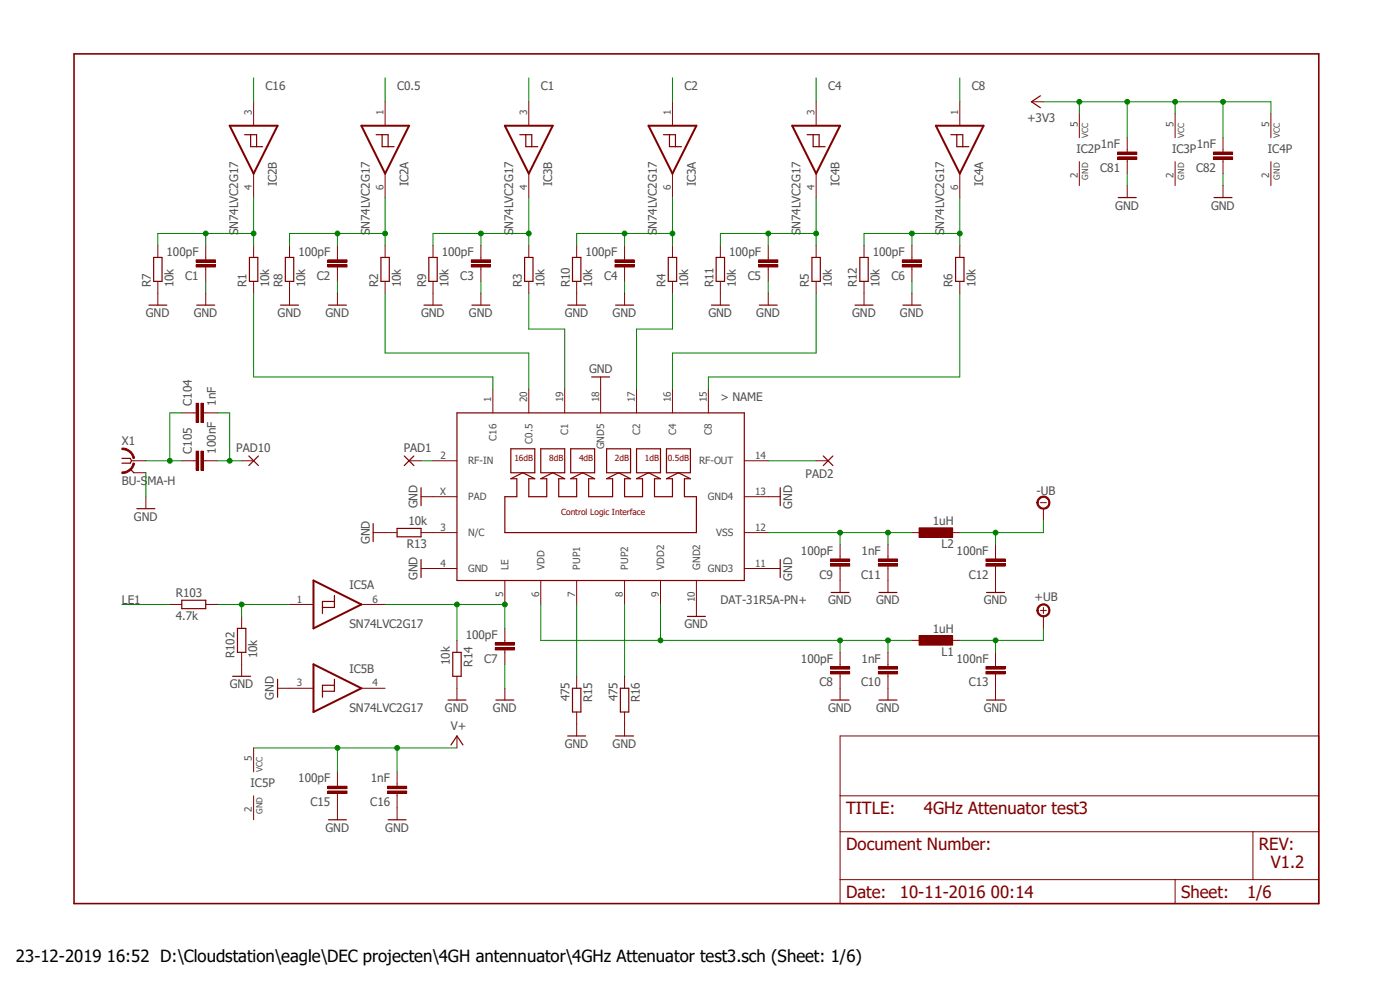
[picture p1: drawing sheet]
<svg xmlns="http://www.w3.org/2000/svg" width="297mm" height="210mm" viewBox="0 0 297 210" stroke-linecap="round" stroke-linejoin="round" font-family="sans-serif">
<path d="M15.2 11.1l265 181.1M280.2 11.1l-265 181.1" fill="none" stroke="#fff" stroke-width=".21"/>
<path d="M15.7 11.4h264.1v180.3h-264.1z" fill="none" stroke="#800000" stroke-width=".34"/>
<g fill="none" stroke="#800000" stroke-width=".21">
<path d="M43.6 54.6v.5M43.6 56.6v.5M53.8 52.1v2.5M53.8 59.7v2.5M81.7 52.1v2.5M81.7 59.7v2.5M112.2 52.1v2.5M112.2 59.7v2.5M142.7 52.1v2.5M142.7 59.7v2.5M173.1 52.1v2.5M173.1 59.7v2.5"/>
<path d="M203.6 52.1v2.5M203.6 59.7v2.5M91.9 97.7h5M104.6 82.5v5.1M112.2 82.5v5.1M119.8 82.5v5.1M127.4 82.5v5.1M135 82.5v5.1M142.7 82.5v5.1M150.3 82.5v5.1M157.9 97.7h5.1M91.9 113h5"/>
<path d="M91.9 105.4h5M157.9 113h5.1M157.9 105.4h5.1M91.9 120.6h5M107.1 123.1v5.1M114.7 123.1v5.1M122.3 123.1v5.1M132.5 123.1v5.1M140.1 123.1v5.1M147.7 123.1v5.1M157.9 120.6h5.1M178.2 156.1h101.6v35.6h-101.6z"/>
<path d="M178.2 176.4h101.6M178.2 168.8h101.6M265.8 176.4v10.2M178.2 186.6h101.6M249.3 186.6v5.1"/>
</g>
<g fill="none" stroke="#800000" stroke-width=".25">
<path d="M52.9 54.6h1.8v5.1h-1.8zM80.8 54.6h1.8v5.1h-1.8zM111.3 54.6h1.8v5.1h-1.8zM141.8 54.6h1.8v5.1h-1.8zM172.3 54.6h1.7v5.1h-1.7zM202.7 54.6h1.8v5.1h-1.8zM96.9 87.6h61v35.5h-61zM108.4 95.2h5.1v5.1h-5.1zM114.7 95.2h5.1v5.1h-5.1zM121.1 95.2h5.1v5.1h-5.1zM128.7 95.2h5.1v5.1h-5.1zM135 95.2h5.1v5.1h-5.1z"/>
<path d="M141.4 95.2h5.1v5.1h-5.1zM108.4 101.6l2.5-1.3 2.6 1.3h-1.3v3.8h3.8v-3.8h-1.3l2.6-1.3 2.5 1.3h-1.3v3.8h3.8v-3.8h-1.2l2.5-1.3 2.6 1.3h-1.3v3.8h5.1v-3.8h-1.3l2.5-1.3 2.6 1.3h-1.3v3.8h3.8v-3.8h-1.3l2.6-1.3 2.5 1.3h-1.2v3.8h3.8v-3.8h-1.3l2.5-1.3 2.6 1.3h-1.3v3.8h2.5v7.6h-40.6v-7.6h2.5v-3.8z"/>
</g>
<path d="M41.6 55.1h4.1v.5h-4.1z" fill-rule="evenodd" fill="#800000"/>
<path d="M41.6 55.1h4.1v.5h-4.1z" fill="none" stroke="#800000" stroke-width=".21"/>
<path d="M41.6 56.1h4.1v.5h-4.1z" fill-rule="evenodd" fill="#800000"/>
<path d="M41.6 56.1h4.1v.5h-4.1zM43.6 52.1v2.5M43.6 57.1v2.6M71.6 54.6v.5M71.6 56.6v.5" fill="none" stroke="#800000" stroke-width=".21"/>
<path d="M69.6 55.1h4v.5h-4z" fill-rule="evenodd" fill="#800000"/>
<path d="M69.6 55.1h4v.5h-4z" fill="none" stroke="#800000" stroke-width=".21"/>
<path d="M69.6 56.1h4v.5h-4z" fill-rule="evenodd" fill="#800000"/>
<path d="M69.6 56.1h4v.5h-4zM71.6 52.1v2.5M71.6 57.1v2.6M102 54.6v.5M102 56.6v.5" fill="none" stroke="#800000" stroke-width=".21"/>
<path d="M100 55.1h4.1v.5h-4.1z" fill-rule="evenodd" fill="#800000"/>
<path d="M100 55.1h4.1v.5h-4.1z" fill="none" stroke="#800000" stroke-width=".21"/>
<path d="M100 56.1h4.1v.5h-4.1z" fill-rule="evenodd" fill="#800000"/>
<path d="M100 56.1h4.1v.5h-4.1zM102 52.1v2.5M102 57.1v2.6M132.5 54.6v.5M132.5 56.6v.5" fill="none" stroke="#800000" stroke-width=".21"/>
<path d="M130.5 55.1h4v.5h-4z" fill-rule="evenodd" fill="#800000"/>
<path d="M130.5 55.1h4v.5h-4z" fill="none" stroke="#800000" stroke-width=".21"/>
<path d="M130.5 56.1h4v.5h-4z" fill-rule="evenodd" fill="#800000"/>
<path d="M130.5 56.1h4v.5h-4zM132.5 52.1v2.5M132.5 57.1v2.6M163 54.6v.5M163 56.6v.5" fill="none" stroke="#800000" stroke-width=".21"/>
<path d="M161 55.1h4v.5h-4z" fill-rule="evenodd" fill="#800000"/>
<path d="M161 55.1h4v.5h-4z" fill="none" stroke="#800000" stroke-width=".21"/>
<path d="M161 56.1h4v.5h-4z" fill-rule="evenodd" fill="#800000"/>
<path d="M161 56.1h4v.5h-4zM163 52.1v2.5M163 57.1v2.6M193.5 54.6v.5M193.5 56.6v.5" fill="none" stroke="#800000" stroke-width=".21"/>
<path d="M191.4 55.1h4.1v.5h-4.1z" fill-rule="evenodd" fill="#800000"/>
<path d="M191.4 55.1h4.1v.5h-4.1z" fill="none" stroke="#800000" stroke-width=".21"/>
<path d="M191.4 56.1h4.1v.5h-4.1z" fill-rule="evenodd" fill="#800000"/>
<g fill="none" stroke="#800000" stroke-width=".21">
<path d="M33.5 52.1v2.5M33.5 59.7v5M61.4 52.1v2.5M61.4 59.7v5M91.9 52.1v2.5M91.9 59.7v5M122.3 52.1v2.5M122.3 59.7v5M152.8 52.1v2.5M152.8 59.7v5M183.3 52.1v2.5M183.3 59.7v5"/>
<path d="M191.4 56.1h4.1v.5h-4.1zM193.5 52.1v2.5M193.5 57.1v2.6M43.6 62.2v2.5M71.6 62.2v2.5M102 62.2v2.5M127.4 80v2.5M132.5 62.2v2.5M163 62.2v2.5M193.5 62.2v2.5M79.2 113h5M89.3 105.4h2.6"/>
<path d="M89.3 113h2.6M163 105.4h2.5M89.3 120.6h2.6M107.1 135.8v.6M107.1 137.9v.5M163 120.6h2.5"/>
</g>
<g fill="none" stroke="#800000" stroke-width=".25">
<path d="M32.6 54.6h1.8v5.1h-1.8zM60.5 54.6h1.8v5.1h-1.8zM91 54.6h1.8v5.1h-1.8zM121.5 54.6h1.7v5.1h-1.7zM151.9 54.6h1.8v5.1h-1.8zM182.4 54.6h1.8v5.1h-1.8zM31.6 64.7h3.8M41.7 64.7h3.9M59.5 64.7h3.8M69.7 64.7h3.8M90 64.7h3.8M100.1 64.7h3.8"/>
<path d="M120.4 64.7h3.8M125.5 80h3.8M130.6 64.7h3.8M150.9 64.7h3.8M161.1 64.7h3.8M181.4 64.7h3.8M191.6 64.7h3.8M79.2 111.1v3.8M84.2 112.1h5.1v1.8h-5.1zM89.3 103.5v3.8M89.3 118.7v3.8M165.5 103.5v3.8"/>
<path d="M165.5 118.7v3.8"/>
</g>
<path d="M105.1 136.4h4v.5h-4z" fill-rule="evenodd" fill="#800000"/>
<path d="M105.1 136.4h4v.5h-4z" fill="none" stroke="#800000" stroke-width=".21"/>
<path d="M105.1 137.4h4v.5h-4z" fill-rule="evenodd" fill="#800000"/>
<g fill="none" stroke="#800000" stroke-width=".21">
<path d="M96.9 135.8v2.6M105.1 137.4h4v.5h-4zM107.1 133.3v2.5M107.1 138.4v2.5M147.7 128.2v2.6M220.7 129.5h1.3M221.4 128.9v1.2M96.9 143.5v5M107.1 146v2.5M122.3 143.5v2.5M122.3 151v5.1M132.5 143.5v2.5"/>
<path d="M132.5 151v5.1"/>
</g>
<path d="M96.1 138.4h1.7v5.1h-1.7zM145.8 130.8h3.8M95 148.5h3.8M105.2 148.5h3.8M120.4 156.1h3.8M121.5 146h1.7v5h-1.7zM130.6 156.1h3.8M131.6 146h1.8v5h-1.8z" fill="none" stroke="#800000" stroke-width=".25"/>
<path d="M220.3 128.6a1.39 1.39 0 0 1 2.2 .2 1.39 1.39 0 0 1-.8 2.1 1.39 1.39 0 0 1-1.7-1.4h.2a1.15 1.15 0 0 1 1.6-1.1 1.15 1.15 0 0 1 .4 1.8 1.15 1.15 0 0 1-1.9-.3l-.1-.4h-.2z" fill-rule="evenodd" fill="#800000"/>
<path d="M220.7 106.6h1.3M220.3 128.6a1.39 1.39 0 0 1 2.2 .2 1.39 1.39 0 0 1-.8 2.1 1.39 1.39 0 0 1-1.7-1.4h.2a1.15 1.15 0 0 1 1.6-1.1 1.15 1.15 0 0 1 .4 1.8 1.15 1.15 0 0 1-1.9-.3l-.1-.4h-.2zM221.4 130.8v2.5" fill="none" stroke="#800000" stroke-width=".21"/>
<path d="M220.3 105.7a1.39 1.39 0 0 1 2.2 .2 1.39 1.39 0 0 1-.8 2.1 1.39 1.39 0 0 1-1.7-1.4h.2a1.15 1.15 0 0 1 1.6-1.1 1.15 1.15 0 0 1 .4 1.9 1.15 1.15 0 0 1-1.9-.4l-.1-.4h-.2z" fill-rule="evenodd" fill="#800000"/>
<path d="M220.3 105.7a1.39 1.39 0 0 1 2.2 .2 1.39 1.39 0 0 1-.8 2.1 1.39 1.39 0 0 1-1.7-1.4h.2a1.15 1.15 0 0 1 1.6-1.1 1.15 1.15 0 0 1 .4 1.9 1.15 1.15 0 0 1-1.9-.4l-.1-.4h-.2zM221.4 107.9v2.5M178.2 140.9v.5M178.2 143v.5" fill="none" stroke="#800000" stroke-width=".21"/>
<path d="M176.2 141.4h4.1v.5h-4.1z" fill-rule="evenodd" fill="#800000"/>
<path d="M176.2 141.4h4.1v.5h-4.1z" fill="none" stroke="#800000" stroke-width=".21"/>
<path d="M176.2 142.5h4.1v.5h-4.1z" fill-rule="evenodd" fill="#800000"/>
<path d="M178.2 118.1v.5M178.2 120.1v.5M178.2 138.4v2.5M176.2 142.5h4.1v.5h-4.1zM178.2 143.5v2.5" fill="none" stroke="#800000" stroke-width=".21"/>
<path d="M176.2 118.6h4.1v.5h-4.1z" fill-rule="evenodd" fill="#800000"/>
<path d="M176.2 118.6h4.1v.5h-4.1z" fill="none" stroke="#800000" stroke-width=".21"/>
<path d="M176.2 119.6h4.1v.5h-4.1z" fill-rule="evenodd" fill="#800000"/>
<path d="M176.2 119.6h4.1v.5h-4.1zM178.2 115.5v2.6M178.2 120.6v5.1M178.2 146v2.5M188.4 140.9v.5M188.4 143v.5" fill="none" stroke="#800000" stroke-width=".21"/>
<path d="M176.3 125.7h3.8M176.3 148.5h3.8" fill="none" stroke="#800000" stroke-width=".25"/>
<path d="M186.4 141.4h4v.5h-4z" fill-rule="evenodd" fill="#800000"/>
<path d="M186.4 141.4h4v.5h-4z" fill="none" stroke="#800000" stroke-width=".21"/>
<path d="M186.4 142.5h4v.5h-4z" fill-rule="evenodd" fill="#800000"/>
<path d="M188.4 118.1v.5M188.4 120.1v.5M188.4 138.4v2.5M186.4 142.5h4v.5h-4zM188.4 143.5v2.5" fill="none" stroke="#800000" stroke-width=".21"/>
<path d="M186.4 118.6h4v.5h-4z" fill-rule="evenodd" fill="#800000"/>
<path d="M186.4 118.6h4v.5h-4z" fill="none" stroke="#800000" stroke-width=".21"/>
<path d="M186.4 119.6h4v.5h-4z" fill-rule="evenodd" fill="#800000"/>
<path d="M186.4 119.6h4v.5h-4zM188.4 115.5v2.6M211.2 118.1v.5M188.4 120.6v2.5M211.2 120.1v.5" fill="none" stroke="#800000" stroke-width=".21"/>
<path d="M209.2 118.6h4v.5h-4z" fill-rule="evenodd" fill="#800000"/>
<path d="M209.2 118.6h4v.5h-4z" fill="none" stroke="#800000" stroke-width=".21"/>
<path d="M209.2 119.6h4v.5h-4z" fill-rule="evenodd" fill="#800000"/>
<path d="M209.2 119.6h4v.5h-4zM211.2 115.5v2.6M211.2 120.6v2.5M211.2 140.9v.5M211.2 143v.5" fill="none" stroke="#800000" stroke-width=".21"/>
<path d="M209.2 141.4h4v.5h-4z" fill-rule="evenodd" fill="#800000"/>
<path d="M209.2 141.4h4v.5h-4z" fill="none" stroke="#800000" stroke-width=".21"/>
<path d="M209.2 142.5h4v.5h-4z" fill-rule="evenodd" fill="#800000"/>
<path d="M188.4 123.1v2.6M211.2 123.1v2.6M211.2 138.4v2.5M188.4 146v2.5M209.2 142.5h4v.5h-4zM211.2 143.5v5" fill="none" stroke="#800000" stroke-width=".21"/>
<path d="M186.5 125.7h3.8M209.3 125.7h3.8M186.5 148.5h3.8M209.3 148.5h3.8" fill="none" stroke="#800000" stroke-width=".25"/>
<path d="M195 134.8h7.1v2.1h-7.1z" fill-rule="evenodd" fill="#800000"/>
<path d="M193.5 135.8h2.5M195 134.8h7.1v2.1h-7.1zM201.1 135.8h2.5" fill="none" stroke="#800000" stroke-width=".21"/>
<path d="M195 112h7.1v2h-7.1z" fill-rule="evenodd" fill="#800000"/>
<g fill="none" stroke="#800000" stroke-width=".21">
<path d="M53.8 21.6v5.1M53.8 36.8v5.1M81.7 21.6v5.1M81.7 36.8v5.1M112.2 21.6v5.1M112.2 36.8v5.1M142.7 21.6v5.1M142.7 36.8v5.1M173.1 21.6v5.1M173.1 36.8v5.1M203.6 21.6v5.1M203.6 36.8v5.1"/>
<path d="M229 24.1v5.1M229 34.3v5.1M249.3 24.1v5.1M249.3 34.3v5.1M269.6 24.1v5.1M269.6 34.3v5.1M193.5 113h2.5M195 112h7.1v2h-7.1zM201.1 113h2.5M61.4 128.2h5.1M76.7 128.2h5M53.8 158.7v5"/>
<path d="M58.9 146h7.6M76.7 146h5M53.8 168.8v5.1M71.6 166.3v.5M71.6 168.3v.5"/>
</g>
<path d="M48.7 26.7h10.2l-5.1 10.1zM76.7 26.7h10.1l-5.1 10.1zM107.1 26.7h10.2l-5.1 10.1zM137.6 26.7h10.1l-5 10.1zM168.1 26.7h10.1l-5.1 10.1zM198.5 26.7h10.2l-5.1 10.1zM66.5 123.1l10.2 5.1-10.2 5.1zM66.5 140.9l10.2 5.1-10.2 5z" fill="none" stroke="#800000" stroke-width=".42"/>
<g fill="none" stroke="#800000" stroke-width=".25">
<path d="M51.9 28.6h2.5v2.5M53.2 28.6v2.5h2.5M79.8 28.6h2.5v2.5M81.1 28.6v2.5h2.5M110.3 28.6h2.5v2.5M111.5 28.6v2.5h2.6M140.8 28.6h2.5v2.5M142 28.6v2.5h2.6M171.2 28.6h2.6v2.5M172.5 28.6v2.5h2.5M201.7 28.6h2.6v2.5M203 28.6v2.5h2.5"/>
<path d="M71 126.3v2.6h-2.6M71 127.6h-2.6v2.5M58.9 144.1v3.8M71 144.1v2.5h-2.6M71 145.4h-2.6v2.5"/>
</g>
<path d="M69.6 166.8h4v.5h-4z" fill-rule="evenodd" fill="#800000"/>
<path d="M69.6 166.8h4v.5h-4z" fill="none" stroke="#800000" stroke-width=".21"/>
<path d="M69.6 167.8h4v.5h-4z" fill-rule="evenodd" fill="#800000"/>
<path d="M69.6 167.8h4v.5h-4zM71.6 163.7v2.6M71.6 168.8v2.6M84.2 166.3v.5M84.2 168.3v.5" fill="none" stroke="#800000" stroke-width=".21"/>
<path d="M82.2 166.8h4.1v.5h-4.1z" fill-rule="evenodd" fill="#800000"/>
<path d="M82.2 166.8h4.1v.5h-4.1z" fill="none" stroke="#800000" stroke-width=".21"/>
<path d="M82.2 167.8h4.1v.5h-4.1z" fill-rule="evenodd" fill="#800000"/>
<path d="M239.1 31.7v.6M239.1 33.8v.5M71.6 171.4v2.5M82.2 167.8h4.1v.5h-4.1zM84.2 163.7v2.6M84.2 168.8v5.1" fill="none" stroke="#800000" stroke-width=".21"/>
<path d="M69.7 173.9h3.8M82.3 173.9h3.8" fill="none" stroke="#800000" stroke-width=".25"/>
<path d="M237.1 32.3h4.1v.5h-4.1z" fill-rule="evenodd" fill="#800000"/>
<path d="M237.1 32.3h4.1v.5h-4.1z" fill="none" stroke="#800000" stroke-width=".21"/>
<path d="M237.1 33.3h4.1v.5h-4.1z" fill-rule="evenodd" fill="#800000"/>
<path d="M237.1 33.3h4.1v.5h-4.1zM239.1 29.2v2.5M239.1 34.3v2.5M259.5 31.7v.6M259.5 33.8v.5" fill="none" stroke="#800000" stroke-width=".21"/>
<path d="M257.4 32.3h4.1v.5h-4.1z" fill-rule="evenodd" fill="#800000"/>
<path d="M257.4 32.3h4.1v.5h-4.1z" fill="none" stroke="#800000" stroke-width=".21"/>
<path d="M257.4 33.3h4.1v.5h-4.1z" fill-rule="evenodd" fill="#800000"/>
<g fill="none" stroke="#800000" stroke-width=".21">
<path d="M218.8 21.6h2.6M239.1 39.4v2.5M257.4 33.3h4.1v.5h-4.1zM259.5 29.2v2.5M259.5 34.3v2.5M259.5 39.4v2.5M27.9 97.7h.5M86.8 97.7h2.5M173.1 97.7h2.6M36 128.2h2.6M43.6 128.2h2.6M51.3 130.8v2.5"/>
<path d="M51.3 138.4v5.1M96.9 156.1v2.6"/>
</g>
<g fill="none" stroke="#800000" stroke-width=".25">
<path d="M220.7 20.3l-1.9 1.3 1.9 1.3M237.2 41.9h3.8M257.6 41.9h3.8M25.9 97.2h1.7l.3 .5-.3 .6h-1.7M27.6 99.5l.8 .8M85.8 96.7l2 2.1M87.8 96.7l-2 2.1M174.7 96.7l2 2.1M176.7 96.7l-2 2.1M38.6 127.3h5v1.8h-5zM50.4 133.3h1.8v5.1h-1.8zM49.4 143.5h3.8"/>
<path d="M95.7 158l1.2-1.9 1.3 1.9"/>
</g>
<path d="M25.9 95.1a2.58 2.58 0 0 1 2.6 2.1l-.3 .1a2.35 2.35 0 0 0-2.3-1.9z" fill-rule="evenodd" fill="#800000"/>
<path d="M25.9 95.1a2.58 2.58 0 0 1 2.6 2.1l-.3 .1a2.35 2.35 0 0 0-2.3-1.9z" fill="none" stroke="#800000" stroke-width=".21"/>
<path d="M25.9 100.1a2.35 2.35 0 0 0 2.3-1.9l.3 .1a2.59 2.59 0 0 1-2.6 2.2z" fill-rule="evenodd" fill="#800000"/>
<path d="M28.4 97.7h2.5M41.1 87.6h.5M43.1 87.6h.5M25.9 100.1a2.35 2.35 0 0 0 2.3-1.9l.3 .1a2.59 2.59 0 0 1-2.6 2.2zM28.4 100.3h2.5" fill="none" stroke="#800000" stroke-width=".21"/>
<path d="M42.6 85.6h.5v4h-.5z" fill-rule="evenodd" fill="#800000"/>
<path d="M42.6 85.6h.5v4h-.5z" fill="none" stroke="#800000" stroke-width=".21"/>
<path d="M41.6 85.6h.5v4h-.5z" fill-rule="evenodd" fill="#800000"/>
<path d="M38.6 87.6h2.5M41.1 97.7h.5M41.6 85.6h.5v4h-.5zM43.1 97.7h.5M43.6 87.6h2.6" fill="none" stroke="#800000" stroke-width=".21"/>
<path d="M42.6 95.7h.5v4.1h-.5z" fill-rule="evenodd" fill="#800000"/>
<path d="M42.6 95.7h.5v4.1h-.5z" fill="none" stroke="#800000" stroke-width=".21"/>
<path d="M41.6 95.7h.5v4.1h-.5z" fill-rule="evenodd" fill="#800000"/>
<path d="M38.6 97.7h2.5M41.6 95.7h.5v4.1h-.5zM43.6 97.7h2.6M51.3 97.7h2.5M30.9 105.4v2.5" fill="none" stroke="#800000" stroke-width=".21"/>
<path d="M52.8 96.7l2 2.1M54.8 96.7l-2 2.1M29 107.9h3.9" fill="none" stroke="#800000" stroke-width=".25"/>
<g fill="none" stroke="#008000" stroke-width=".21">
<path d="M239.1 36.8v2.6M259.5 36.8v2.6M33.5 52.1v-2.6h20.3v2.6M43.6 49.5v2.6M43.6 59.7v2.5M71.6 59.7v2.5M102 59.7v2.5M132.5 59.7v2.5M163 59.7v2.5M193.5 59.7v2.5M53.8 62.2v17.8h50.8v2.5M81.7 62.2v12.7h30.5v7.6"/>
<path d="M112.2 62.2v7.6h7.6v12.7M142.7 62.2v7.6h-7.7v12.7M173.1 62.2v12.7h-30.4v7.6M203.6 62.2v17.8h-53.3v2.5M30.9 100.3v5.1M107.1 140.9v5.1"/>
</g>
<circle cx="43.6" cy="49.5" r=".51" fill="#008000"/>
<g fill="none" stroke="#008000" stroke-width=".21">
<path d="M53.8 41.9v7.6"/>
<circle cx="43.6" cy="49.5" r=".51"/>
</g>
<circle cx="53.8" cy="49.5" r=".51" fill="#008000"/>
<g fill="none" stroke="#008000" stroke-width=".21">
<path d="M61.4 52.1v-2.6h20.3v2.6M71.6 49.5v2.6"/>
<circle cx="53.8" cy="49.5" r=".51"/>
</g>
<circle cx="71.6" cy="49.5" r=".51" fill="#008000"/>
<g fill="none" stroke="#008000" stroke-width=".21">
<path d="M81.7 41.9v7.6"/>
<circle cx="71.6" cy="49.5" r=".51"/>
</g>
<circle cx="81.7" cy="49.5" r=".51" fill="#008000"/>
<g fill="none" stroke="#008000" stroke-width=".21">
<path d="M91.9 52.1v-2.6h20.3v2.6M102 49.5v2.6"/>
<circle cx="81.7" cy="49.5" r=".51"/>
</g>
<circle cx="102" cy="49.5" r=".51" fill="#008000"/>
<g fill="none" stroke="#008000" stroke-width=".21">
<path d="M112.2 41.9v7.6"/>
<circle cx="102" cy="49.5" r=".51"/>
</g>
<circle cx="112.2" cy="49.5" r=".51" fill="#008000"/>
<g fill="none" stroke="#008000" stroke-width=".21">
<path d="M122.3 52.1v-2.6h20.4v2.6M132.5 49.5v2.6"/>
<circle cx="112.2" cy="49.5" r=".51"/>
</g>
<circle cx="132.5" cy="49.5" r=".51" fill="#008000"/>
<g fill="none" stroke="#008000" stroke-width=".21">
<path d="M142.7 41.9v7.6"/>
<circle cx="132.5" cy="49.5" r=".51"/>
</g>
<circle cx="142.7" cy="49.5" r=".51" fill="#008000"/>
<g fill="none" stroke="#008000" stroke-width=".21">
<path d="M152.8 52.1v-2.6h20.3v2.6M163 49.5v2.6"/>
<circle cx="142.7" cy="49.5" r=".51"/>
</g>
<circle cx="163" cy="49.5" r=".51" fill="#008000"/>
<g fill="none" stroke="#008000" stroke-width=".21">
<path d="M173.1 41.9v7.6"/>
<circle cx="163" cy="49.5" r=".51"/>
</g>
<circle cx="173.1" cy="49.5" r=".51" fill="#008000"/>
<g fill="none" stroke="#008000" stroke-width=".21">
<path d="M183.3 52.1v-2.6h20.3v2.6M193.5 49.5v2.6"/>
<circle cx="173.1" cy="49.5" r=".51"/>
</g>
<circle cx="193.5" cy="49.5" r=".51" fill="#008000"/>
<g fill="none" stroke="#008000" stroke-width=".21">
<path d="M203.6 41.9v7.6"/>
<circle cx="193.5" cy="49.5" r=".51"/>
</g>
<circle cx="203.6" cy="49.5" r=".51" fill="#008000"/>
<g fill="none" stroke="#008000" stroke-width=".21">
<path d="M163 113h30.5M178.2 113v2.5M188.4 113v2.5M122.3 128.2v15.3M132.5 128.2v15.3"/>
<circle cx="203.6" cy="49.5" r=".51"/>
</g>
<circle cx="188.4" cy="113" r=".51" fill="#008000"/>
<circle cx="188.4" cy="113" r=".51" fill="none" stroke="#008000" stroke-width=".21"/>
<circle cx="178.2" cy="113" r=".51" fill="#008000"/>
<g fill="none" stroke="#008000" stroke-width=".21">
<path d="M53.8 16.5v5.1M81.7 16.5v5.1M112.2 16.5v5.1M142.7 16.5v5.1M173.1 16.5v5.1M203.6 16.5v5.1M81.7 128.2h25.4v5.1M96.9 128.2v7.6"/>
<circle cx="178.2" cy="113" r=".51"/>
</g>
<circle cx="96.9" cy="128.2" r=".51" fill="#008000"/>
<circle cx="96.9" cy="128.2" r=".51" fill="none" stroke="#008000" stroke-width=".21"/>
<circle cx="107.1" cy="128.2" r=".51" fill="#008000"/>
<g fill="none" stroke="#008000" stroke-width=".21">
<path d="M89.3 97.7h2.6M163 97.7h10.1M46.2 128.2h15.2M51.3 128.2v2.6"/>
<circle cx="107.1" cy="128.2" r=".51"/>
</g>
<circle cx="51.3" cy="128.2" r=".51" fill="#008000"/>
<g fill="none" stroke="#008000" stroke-width=".21">
<path d="M221.4 21.6h48.2v2.5M229 21.6v2.5M239.1 21.6v7.6M249.3 21.6v2.5M259.5 21.6v7.6"/>
<circle cx="51.3" cy="128.2" r=".51"/>
</g>
<circle cx="229" cy="21.6" r=".51" fill="#008000"/>
<circle cx="229" cy="21.6" r=".51" fill="none" stroke="#008000" stroke-width=".21"/>
<circle cx="239.1" cy="21.6" r=".51" fill="#008000"/>
<circle cx="239.1" cy="21.6" r=".51" fill="none" stroke="#008000" stroke-width=".21"/>
<circle cx="249.3" cy="21.6" r=".51" fill="#008000"/>
<circle cx="249.3" cy="21.6" r=".51" fill="none" stroke="#008000" stroke-width=".21"/>
<circle cx="259.5" cy="21.6" r=".51" fill="#008000"/>
<g fill="none" stroke="#008000" stroke-width=".21">
<path d="M114.7 128.2v7.6M140.1 128.2v7.6h53.4M178.2 135.8v2.6M188.4 135.8v2.6"/>
<circle cx="259.5" cy="21.6" r=".51"/>
</g>
<circle cx="178.2" cy="135.8" r=".51" fill="#008000"/>
<circle cx="178.2" cy="135.8" r=".51" fill="none" stroke="#008000" stroke-width=".21"/>
<circle cx="188.4" cy="135.8" r=".51" fill="#008000"/>
<g fill="none" stroke="#008000" stroke-width=".21">
<path d="M114.7 135.8h25.4"/>
<circle cx="188.4" cy="135.8" r=".51"/>
</g>
<circle cx="140.1" cy="135.8" r=".51" fill="#008000"/>
<g fill="none" stroke="#008000" stroke-width=".21">
<path d="M53.8 158.7h30.4v5M71.6 158.7v5"/>
<circle cx="140.1" cy="135.8" r=".51"/>
</g>
<circle cx="71.6" cy="158.7" r=".51" fill="#008000"/>
<g fill="none" stroke="#008000" stroke-width=".21">
<path d="M84.2 158.7h12.7"/>
<circle cx="71.6" cy="158.7" r=".51"/>
</g>
<circle cx="84.2" cy="158.7" r=".51" fill="#008000"/>
<g fill="none" stroke="#008000" stroke-width=".21">
<path d="M211.2 135.8v2.6M221.4 133.3v2.5h-17.8"/>
<circle cx="84.2" cy="158.7" r=".51"/>
</g>
<circle cx="211.2" cy="135.8" r=".51" fill="#008000"/>
<g fill="none" stroke="#008000" stroke-width=".21">
<path d="M211.2 113v2.5M221.4 110.4v2.6h-17.8"/>
<circle cx="211.2" cy="135.8" r=".51"/>
</g>
<circle cx="211.2" cy="113" r=".51" fill="#008000"/>
<g fill="none" stroke="#008000" stroke-width=".21">
<path d="M30.9 97.7h7.7M38.6 87.6h-2.6v10.1"/>
<circle cx="211.2" cy="113" r=".51"/>
</g>
<circle cx="36" cy="97.7" r=".51" fill="#008000"/>
<g fill="none" stroke="#008000" stroke-width=".21">
<path d="M46.2 97.7h5.1M46.2 87.6h2.5v10.1"/>
<circle cx="36" cy="97.7" r=".51"/>
</g>
<circle cx="48.7" cy="97.7" r=".51" fill="#008000"/>
<g fill="none" stroke="#008000" stroke-width=".21">
<path d="M25.9 128.2h10.1"/>
<circle cx="48.7" cy="97.7" r=".51"/>
</g>
<g font-size="3.6" fill="#800000">
<text x="179.5" y="172.6">TITLE:</text>
<text x="196" y="172.6">4GHz Attenuator test3</text>
<text x="179.5" y="180.3">Document Number:</text>
<text x="267.1" y="180.3">REV:</text>
<text x="269.6" y="184.1">V1.2</text>
<text x="179.5" y="190.4">Date:</text>
<text x="190.9" y="190.4">10-11-2016 00:14</text>
<text x="250.6" y="190.4">Sheet:</text>
<text x="264.6" y="190.4">1/6</text>
</g>
<text font-size="3.6" x="3.4" y="204">23-12-2019 16:52 D:\Cloudstation\eagle\DEC projecten\4GH antennuator\4GHz Attenuator test3.sch (Sheet: 1/6)</text>
<g font-size="2.5" fill="#505050">
<text x="56.3" y="19">C16</text>
<text x="84.2" y="19">C0.5</text>
<text x="114.7" y="19">C1</text>
<text x="145.2" y="19">C2</text>
<text x="175.7" y="19">C4</text>
<text x="206.2" y="19">C8</text>
<text x="217.9" y="25.9">+3V3</text>
<text x="228.3" y="32.4">IC2P</text>
<text x="233.6" y="31.4">1nF</text>
<text x="248.7" y="32.4">IC3P</text>
<text x="253.9" y="31.4">1nF</text>
<text x="269" y="32.4">IC4P</text>
<text x="58.8" y="39.5" transform="rotate(-90 58.8 39.5)">IC2B</text>
<text x="86.7" y="39.5" transform="rotate(-90 86.7 39.5)">IC2A</text>
<text x="117.1" y="39.5" transform="rotate(-90 117.1 39.5)">IC3B</text>
<text x="147.6" y="39.5" transform="rotate(-90 147.6 39.5)">IC3A</text>
<text x="178.1" y="39.5" transform="rotate(-90 178.1 39.5)">IC4B</text>
<text x="208.6" y="39.5" transform="rotate(-90 208.6 39.5)">IC4A</text>
<text x="233.4" y="36.4">C81</text>
<text x="253.8" y="36.4">C82</text>
<text x="236.6" y="44.5">GND</text>
<text x="256.9" y="44.5">GND</text>
<text x="50.5" y="50" transform="rotate(-90 50.5 50)">SN74LVC2G17</text>
<text x="78.4" y="50" transform="rotate(-90 78.4 50)">SN74LVC2G17</text>
<text x="108.9" y="50" transform="rotate(-90 108.9 50)">SN74LVC2G17</text>
<text x="139.4" y="50" transform="rotate(-90 139.4 50)">SN74LVC2G17</text>
<text x="169.8" y="50" transform="rotate(-90 169.8 50)">SN74LVC2G17</text>
<text x="200.3" y="50" transform="rotate(-90 200.3 50)">SN74LVC2G17</text>
<text x="35.3" y="54.2">100pF</text>
<text x="39.3" y="59.3">C1</text>
<text x="63.3" y="54.2">100pF</text>
<text x="67.2" y="59.3">C2</text>
<text x="93.7" y="54.2">100pF</text>
<text x="97.7" y="59.3">C3</text>
<text x="124.2" y="54.2">100pF</text>
<text x="128.2" y="59.3">C4</text>
<text x="154.7" y="54.2">100pF</text>
<text x="158.6" y="59.3">C5</text>
<text x="185.2" y="54.2">100pF</text>
<text x="189.1" y="59.3">C6</text>
<text x="32" y="61" transform="rotate(-90 32 61)">R7</text>
<text x="36.8" y="61" transform="rotate(-90 36.8 61)">10k</text>
<text x="52.3" y="61" transform="rotate(-90 52.3 61)">R1</text>
<text x="57.1" y="61" transform="rotate(-90 57.1 61)">10k</text>
<text x="59.9" y="61" transform="rotate(-90 59.9 61)">R8</text>
<text x="64.7" y="61" transform="rotate(-90 64.7 61)">10k</text>
<text x="80.2" y="61" transform="rotate(-90 80.2 61)">R2</text>
<text x="85" y="61" transform="rotate(-90 85 61)">10k</text>
<text x="90.4" y="61" transform="rotate(-90 90.4 61)">R9</text>
<text x="95.2" y="61" transform="rotate(-90 95.2 61)">10k</text>
<text x="110.7" y="61" transform="rotate(-90 110.7 61)">R3</text>
<text x="115.5" y="61" transform="rotate(-90 115.5 61)">10k</text>
<text x="120.9" y="61" transform="rotate(-90 120.9 61)">R10</text>
<text x="125.6" y="61" transform="rotate(-90 125.6 61)">10k</text>
<text x="141.2" y="61" transform="rotate(-90 141.2 61)">R4</text>
<text x="146" y="61" transform="rotate(-90 146 61)">10k</text>
<text x="151.3" y="61" transform="rotate(-90 151.3 61)">R11</text>
<text x="156.1" y="61" transform="rotate(-90 156.1 61)">10k</text>
<text x="171.6" y="61" transform="rotate(-90 171.6 61)">R5</text>
<text x="176.4" y="61" transform="rotate(-90 176.4 61)">10k</text>
<text x="181.8" y="61" transform="rotate(-90 181.8 61)">R12</text>
<text x="186.6" y="61" transform="rotate(-90 186.6 61)">10k</text>
<text x="202.1" y="61" transform="rotate(-90 202.1 61)">R6</text>
<text x="206.9" y="61" transform="rotate(-90 206.9 61)">10k</text>
<text x="30.9" y="67.3">GND</text>
<text x="41.1" y="67.3">GND</text>
<text x="58.9" y="67.3">GND</text>
<text x="69" y="67.3">GND</text>
<text x="89.3" y="67.3">GND</text>
<text x="99.5" y="67.3">GND</text>
<text x="119.8" y="67.3">GND</text>
<text x="130" y="67.3">GND</text>
<text x="150.3" y="67.3">GND</text>
<text x="160.4" y="67.3">GND</text>
<text x="180.8" y="67.3">GND</text>
<text x="190.9" y="67.3">GND</text>
<text x="125" y="79.2">GND</text>
<text x="40.7" y="86.1" transform="rotate(-90 40.7 86.1)">C104</text>
<text x="45.8" y="86.1" transform="rotate(-90 45.8 86.1)">1nF</text>
<text x="152.8" y="85">&gt; NAME</text>
<text x="25.9" y="94.4">X1</text>
<text x="50.1" y="95.9">PAD10</text>
<text x="85.6" y="95.9">PAD1</text>
<text x="40.7" y="96.2" transform="rotate(-90 40.7 96.2)">C105</text>
<text x="45.8" y="96.2" transform="rotate(-90 45.8 96.2)">100nF</text>
<text x="170.9" y="101.4">PAD2</text>
<text x="25.9" y="102.8">BU-SMA-H</text>
<text x="88.6" y="107.8" transform="rotate(-90 88.6 107.8)">GND</text>
<text x="168.1" y="107.9" transform="rotate(-90 168.1 107.9)">GND</text>
<text x="219.9" y="105">-UB</text>
<text x="28.4" y="110.4">GND</text>
<text x="86.7" y="111.5">10k</text>
<text x="197.9" y="111.5">1uH</text>
<text x="78.4" y="115.4" transform="rotate(-90 78.4 115.4)">GND</text>
<text x="86.3" y="116.2">R13</text>
<text x="169.9" y="117.7">100pF</text>
<text x="182.8" y="117.7">1nF</text>
<text x="199.8" y="116.2">L2</text>
<text x="203" y="117.7">100nF</text>
<text x="74.1" y="125.1">IC5A</text>
<text x="88.6" y="123.1" transform="rotate(-90 88.6 123.1)">GND</text>
<text x="168.1" y="123.1" transform="rotate(-90 168.1 123.1)">GND</text>
<text x="173.9" y="122.8">C9</text>
<text x="182.7" y="122.8">C11</text>
<text x="205.5" y="122.8">C12</text>
<text x="25.9" y="128.2">LE1</text>
<text x="37.3" y="131.5">4.7k</text>
<text x="37.3" y="126.7">R103</text>
<text x="152.8" y="128.2">DAT-31R5A-PN+</text>
<text x="175.7" y="128.2">GND</text>
<text x="185.8" y="128.2">GND</text>
<text x="208.7" y="128.2">GND</text>
<text x="219.5" y="127.6">+UB</text>
<text x="74.1" y="133.3">SN74LVC2G17</text>
<text x="98.8" y="135.5">100pF</text>
<text x="145.2" y="133.3">GND</text>
<text x="197.9" y="134.3">1uH</text>
<text x="49.7" y="139.7" transform="rotate(-90 49.7 139.7)">R102</text>
<text x="54.6" y="139.7" transform="rotate(-90 54.6 139.7)">10k</text>
<text x="74.1" y="142.8">IC5B</text>
<text x="95.4" y="141.1" transform="rotate(-90 95.4 141.1)">10k</text>
<text x="100.2" y="141.4" transform="rotate(-90 100.2 141.4)">R14</text>
<text x="102.7" y="140.5">C7</text>
<text x="169.9" y="140.5">100pF</text>
<text x="182.8" y="140.5">1nF</text>
<text x="199.8" y="139.1">L1</text>
<text x="202.9" y="140.5">100nF</text>
<text x="48.7" y="146">GND</text>
<text x="58.1" y="148.5" transform="rotate(-90 58.1 148.5)">GND</text>
<text x="120.8" y="148.8" transform="rotate(-90 120.8 148.8)">475</text>
<text x="125.6" y="149" transform="rotate(-90 125.6 149)">R15</text>
<text x="131" y="148.8" transform="rotate(-90 131 148.8)">475</text>
<text x="135.8" y="149" transform="rotate(-90 135.8 149)">R16</text>
<text x="173.9" y="145.6">C8</text>
<text x="182.7" y="145.6">C10</text>
<text x="205.5" y="145.6">C13</text>
<text x="74.1" y="151">SN74LVC2G17</text>
<text x="94.4" y="151">GND</text>
<text x="95.7" y="154.9">V+</text>
<text x="104.6" y="151">GND</text>
<text x="175.7" y="151">GND</text>
<text x="185.8" y="151">GND</text>
<text x="208.7" y="151">GND</text>
<text x="119.8" y="158.7">GND</text>
<text x="130" y="158.7">GND</text>
<text x="53.2" y="166.9">IC5P</text>
<text x="63.3" y="165.9">100pF</text>
<text x="78.7" y="165.9">1nF</text>
<text x="65.9" y="171">C15</text>
<text x="78.6" y="171">C16</text>
<text x="69" y="176.4">GND</text>
<text x="81.7" y="176.4">GND</text>
</g>
<g font-size="2.1" fill="#505050">
<text x="53.4" y="24.3" transform="rotate(-90 53.4 24.3)">3</text>
<text x="81.4" y="24.3" transform="rotate(-90 81.4 24.3)">1</text>
<text x="111.8" y="24.3" transform="rotate(-90 111.8 24.3)">3</text>
<text x="142.3" y="24.3" transform="rotate(-90 142.3 24.3)">1</text>
<text x="172.8" y="24.3" transform="rotate(-90 172.8 24.3)">3</text>
<text x="203.2" y="24.3" transform="rotate(-90 203.2 24.3)">1</text>
<text x="228.6" y="26.9" transform="rotate(-90 228.6 26.9)">5</text>
<text x="249" y="26.9" transform="rotate(-90 249 26.9)">5</text>
<text x="269.3" y="26.9" transform="rotate(-90 269.3 26.9)">5</text>
<text x="53.4" y="40.3" transform="rotate(-90 53.4 40.3)">4</text>
<text x="81.4" y="40.3" transform="rotate(-90 81.4 40.3)">6</text>
<text x="111.8" y="40.3" transform="rotate(-90 111.8 40.3)">4</text>
<text x="142.3" y="40.3" transform="rotate(-90 142.3 40.3)">6</text>
<text x="172.8" y="40.3" transform="rotate(-90 172.8 40.3)">4</text>
<text x="203.2" y="40.3" transform="rotate(-90 203.2 40.3)">6</text>
<text x="228.6" y="37.8" transform="rotate(-90 228.6 37.8)">2</text>
<text x="249" y="37.8" transform="rotate(-90 249 37.8)">2</text>
<text x="269.3" y="37.8" transform="rotate(-90 269.3 37.8)">2</text>
<text x="104.2" y="85.3" transform="rotate(-90 104.2 85.3)">1</text>
<text x="111.8" y="85.3" transform="rotate(-90 111.8 85.3)">20</text>
<text x="119.5" y="85.3" transform="rotate(-90 119.5 85.3)">19</text>
<text x="127.1" y="85.3" transform="rotate(-90 127.1 85.3)">18</text>
<text x="134.7" y="85.3" transform="rotate(-90 134.7 85.3)">17</text>
<text x="142.3" y="85.3" transform="rotate(-90 142.3 85.3)">16</text>
<text x="149.9" y="85.3" transform="rotate(-90 149.9 85.3)">15</text>
<text x="105.3" y="93.5" transform="rotate(-90 105.3 93.5)">C16</text>
<text x="112.9" y="94.1" transform="rotate(-90 112.9 94.1)">C0.5</text>
<text x="120.6" y="92.3" transform="rotate(-90 120.6 92.3)">C1</text>
<text x="128.2" y="95.3" transform="rotate(-90 128.2 95.3)">GND5</text>
<text x="135.8" y="92.3" transform="rotate(-90 135.8 92.3)">C2</text>
<text x="143.4" y="92.3" transform="rotate(-90 143.4 92.3)">C4</text>
<text x="151" y="92.3" transform="rotate(-90 151 92.3)">C8</text>
<text x="93.5" y="97.4">2</text>
<text x="99.3" y="98.5">RF-IN</text>
<text x="148.3" y="98.5">RF-OUT</text>
<text x="160.2" y="97.4">14</text>
<text x="93.4" y="105">X</text>
<text x="99.3" y="106.1">PAD</text>
<text x="150.2" y="106.1">GND4</text>
<text x="160.2" y="105">13</text>
<text x="93.5" y="112.6">3</text>
<text x="99.3" y="113.7">N/C</text>
<text x="151.9" y="113.7">VSS</text>
<text x="160.2" y="112.6">12</text>
<text x="93.5" y="120.2">4</text>
<text x="99.3" y="121.4">GND</text>
<text x="107.9" y="120.8" transform="rotate(-90 107.9 120.8)">LE</text>
<text x="115.5" y="120.8" transform="rotate(-90 115.5 120.8)">VDD</text>
<text x="123.1" y="120.8" transform="rotate(-90 123.1 120.8)">PUP1</text>
<text x="133.3" y="120.8" transform="rotate(-90 133.3 120.8)">PUP2</text>
<text x="140.9" y="120.8" transform="rotate(-90 140.9 120.8)">VDD2</text>
<text x="148.5" y="120.8" transform="rotate(-90 148.5 120.8)">GND2</text>
<text x="150.2" y="121.4">GND3</text>
<text x="160.2" y="120.2">11</text>
<text x="63" y="127.8">1</text>
<text x="79" y="127.8">6</text>
<text x="106.8" y="126.6" transform="rotate(-90 106.8 126.6)">5</text>
<text x="114.4" y="126.6" transform="rotate(-90 114.4 126.6)">6</text>
<text x="122" y="126.6" transform="rotate(-90 122 126.6)">7</text>
<text x="132.2" y="126.6" transform="rotate(-90 132.2 126.6)">8</text>
<text x="139.8" y="126.6" transform="rotate(-90 139.8 126.6)">9</text>
<text x="147.4" y="127.8" transform="rotate(-90 147.4 127.8)">10</text>
<text x="63" y="145.6">3</text>
<text x="79" y="145.6">4</text>
<text x="53.4" y="161.4" transform="rotate(-90 53.4 161.4)">5</text>
<text x="53.4" y="172.3" transform="rotate(-90 53.4 172.3)">2</text>
</g>
<g font-size="1.8" fill="#505050">
<text x="230.9" y="29.2" transform="rotate(-90 230.9 29.2)">VCC</text>
<text x="251.2" y="29.2" transform="rotate(-90 251.2 29.2)">VCC</text>
<text x="271.5" y="29.2" transform="rotate(-90 271.5 29.2)">VCC</text>
<text x="230.9" y="38.1" transform="rotate(-90 230.9 38.1)">GND</text>
<text x="251.2" y="38.1" transform="rotate(-90 251.2 38.1)">GND</text>
<text x="271.5" y="38.1" transform="rotate(-90 271.5 38.1)">GND</text>
<text x="55.7" y="163.7" transform="rotate(-90 55.7 163.7)">VCC</text>
<text x="55.7" y="172.6" transform="rotate(-90 55.7 172.6)">GND</text>
</g>
<g font-size="1.8" fill="#800000">
<text x="109.1" y="97.7">16dB</text>
<text x="116.5" y="97.7">8dB</text>
<text x="122.9" y="97.7">4dB</text>
<text x="130.5" y="97.7">2dB</text>
<text x="136.8" y="97.7">1dB</text>
<text x="141.6" y="97.7">0.5dB</text>
<text x="119" y="109.2">Control Logic Interface</text>
</g>
</svg>
